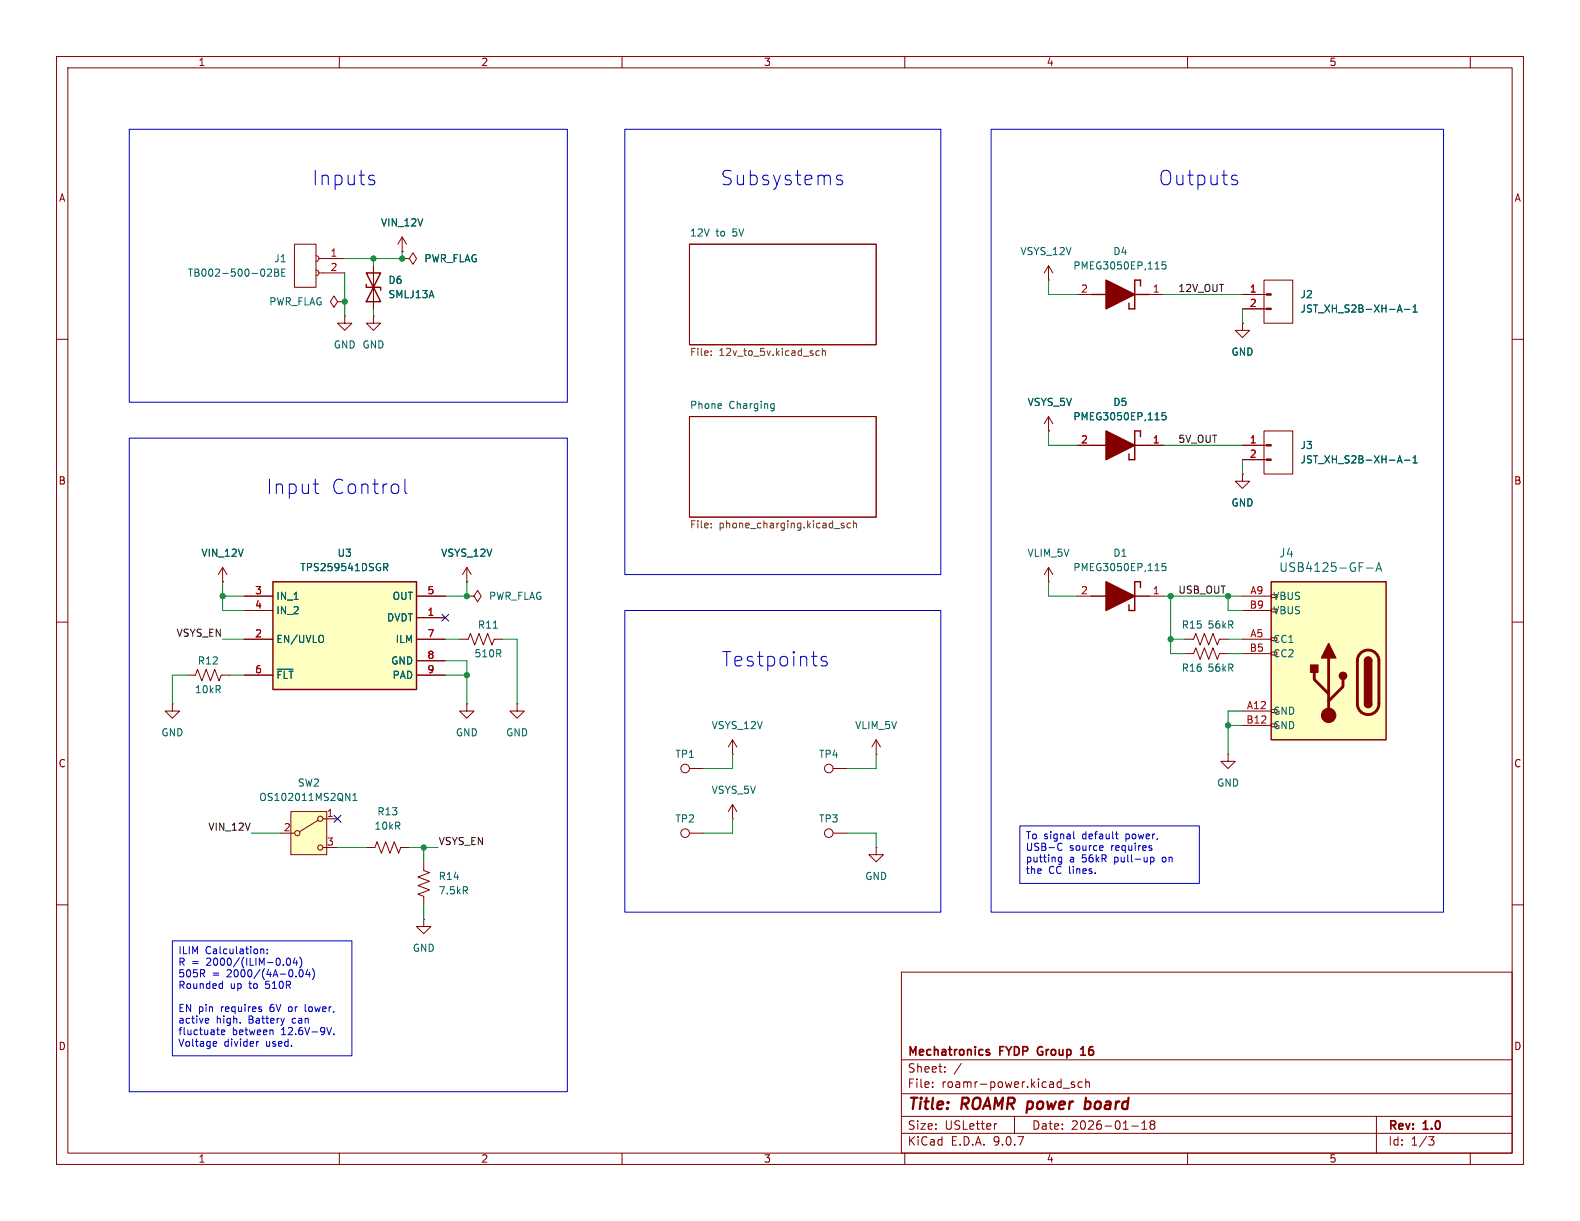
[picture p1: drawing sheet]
<svg xmlns="http://www.w3.org/2000/svg" width="279mm" height="216mm" viewBox="0 0 279 216" stroke-linecap="round" stroke-linejoin="round" font-family="sans-serif">
<g fill="none" stroke="#840000" stroke-width=".18">
<path d="M10 10h259.4v195.9h-259.4zM12 12h255.4v191.9h-255.4zM60 10v2M110 10v2M160 10v2M210 10v2M260 10v2M66 55.9v1.3h1.3l-1.3 1.2-1.2-1.2h1.2M66 55.9h.1M66 47v7.6M121.9 43.2h33v17.8h-33zM10 60h2"/>
<path d="M121.9 73.7h33v17.7h-33zM185.4 76.2h.1M185.4 73.7l-.7 1.2M185.4 73.7l.8 1.2M185.4 73.7v2.5M267.4 60h2M219.7 83.8v1.3h1.3l-1.3 1.3-1.3-1.3h1.3M219.7 83.8h.1M10 110h2M81.3 113h1.5l.4-1 .7 2 .8-2 .8 2 .7-2 .8 2 .4-1h1.5M267.4 110h2M82.5 124.5v1.2h1.3l-1.3 1.3-1.2-1.3h1.2"/>
<path d="M82.5 124.5h.1M121.9 135.9h2.6M129.5 133.4h.1M129.5 130.8l-.7 1.3M129.5 130.8l.8 1.3M129.5 130.8v2.6M147.3 135.9h2.6M154.9 133.4h.1M154.9 130.8l-.7 1.3M154.9 130.8l.8 1.3M154.9 130.8v2.6M121.9 147.3h2.6"/>
<path d="M129.5 144.8h.1M129.5 142.2v2.6M129.5 142.2l-.7 1.3M129.5 142.2l.8 1.3M147.3 147.3h2.6M154.9 149.9v1.2h1.3l-1.3 1.3-1.2-1.3h1.2M154.9 149.9h.1M10 160h2M159.4 171.9h108v32h-108zM267.4 160h2M159.4 197.4h108M159.4 193.4h108"/>
<path d="M159.4 187.4h108M164.9 192.1v.2M164.9 191.4v.1M167.1 189.4v.2M167.1 188.7v.1M170 188l-1.3 1.9M176.3 198.7l-.3 .1M179.4 197.4v3M188 192.4h1.1M190 191.4l-.4-.1-.2 .2 .1 .2 .5 .2v.3h-.6M191.4 191.4l-.5-.1-.3 .3v.4l.2 .2h.6M192 191.4l.2-.1 .4 .1v.9"/>
<path d="M192 190.8v1.5M200.1 199.1h1.2M201.9 199.7h.9M201.9 198.6l.5-.4v1.5M203.6 198.8l-.2 .3v.4l.2 .2 .5-.1 .1-.2-.1-.4-.2-.2M203.6 198.8l-.2-.3 .2-.3 .5 .1 .1 .2-.3 .3M203.6 198.8h.3M243.4 197.4v6.5M60 203.9v2M110 203.9v2M159.4 200.4h108M160 203.9v2"/>
<path d="M210 203.9v2M252.6 201h1l-.5 .6 .4 .1 .1 .5-.3 .3h-.4M260 203.9v2"/>
<circle cx="121.2" cy="135.9" r=".76"/>
<circle cx="146.6" cy="135.9" r=".76"/>
<circle cx="121.2" cy="147.3" r=".76"/>
<circle cx="146.6" cy="147.3" r=".76"/>
</g>
<path d="M191.9 194.9l.3-.1 .5 .1M192 194.1l-.2 2M192.7 195.9a.66 .66 0 0 1-.9 .1" fill="none" stroke="#840000" stroke-width=".4"/>
<path d="M174.5 186l.5 .1v.3l-.2 .2-.4-.1M174.5 185.6h.5M183.6 185.3l-.1 .4 .1 .7M191.1 186.6h.9M191.1 185.5l.4-.4v1.5" fill="none" stroke="#840000" stroke-width=".3"/>
<path d="M125.8 62.7v.2M125.8 62.1v.1M144.9 62.1l-.4-.1-.2 .3 .1 .5h.5M145.4 62.1l.2-.1 .3 .1 .1 .8M145.4 61.6v1.3M125.8 92.6v.1M125.8 93.2v.1M149.2 92.6l-.3-.1-.1 .2v.2l.4 .1v.3h-.4M150.4 92.6l-.4-.1-.2 .2 .1 .6h.5M150.9 92.6l.2-.1 .3 .1 .1 .7M150.9 92.1v1.2" fill="none" stroke="#725600" stroke-width=".18"/>
<path d="M127.5 71.4l.1 .3-.6 .1M136.5 71.4h.4M136.9 71.4v1l-.1 .2h-.3M136.9 72.2h-.4M87.2 111.1h.8" fill="none" stroke="#006464" stroke-width=".18"/>
<path d="M64.8 48.3h2.5l-2.5 5h2.5zM64.8 50.3v.5h2.5v.5" fill="none" stroke="#840000" stroke-width=".25"/>
<path d="M48.3 102.9h25.4v19h-25.4z" fill="#ffffc2"/>
<path d="M193 52.1h2.6M200.7 52.1h2.5M201.7 50.5v-1h-1v5.1h-1.1v-1M193 78.7h2.6M200.7 78.7h2.5M201.7 77.2v-1h-1v5.1h-1.1v-1M48.3 102.9h25.4v19h-25.4z" fill="none" stroke="#840000" stroke-width=".25"/>
<g fill="none" stroke="#840000" stroke-width=".18">
<path d="M71.1 45.7h1.3l.6-1 .7 1-.7 1-.6-1M71.1 45.7h.1M185.4 49.5h.1M185.4 47l-.7 1.3M185.4 47l.8 1.3M185.4 47v2.5M190.5 52.1h2.5M203.2 52.1h2.5M219.7 57.2v1.2h1.3l-1.3 1.3-1.3-1.3h1.3M219.7 57.2h.1M219.7 52.1h4.2M219.7 54.6h4.2"/>
<path d="M223.5 49.5h5.1v7.7h-5.1zM190.5 78.7h2.5M203.2 78.7h2.5M43.2 105.4h5.1M43.2 108h5.1M43.2 113h5.1M43.2 119.4h5.1M73.7 105.4h5M73.7 113h5M73.7 119.4h5M73.7 109.2h5M73.7 116.8h5"/>
<path d="M209.5 115.6h1.6l.4-1 .7 2 .8-2 .7 2 .8-2 .8 2 .3-1h1.6M209.5 113h1.6l.4-1 .7 2 .8-2 .7 2 .8-2 .8 2 .3-1h1.6M91.4 124.5v1.2h1.3l-1.3 1.3-1.2-1.3h1.2M91.4 124.5h.1M217.2 133.4v1.2h1.2l-1.2 1.3-1.3-1.3h1.3M217.2 133.4h.1M64.8 149.9h1.5l.4-1.1 .7 2.1 .8-2.1 .8 2.1 .7-2.1 .8 2.1 .4-1h1.5"/>
</g>
<path d="M206.1 46.3h-.6v.6l.1-.1h.5l.1 .2-.1 .4-.1 .2-.5-.2M247.1 55.2l.4-1.3 .4 1.3M247.2 54.8h.6M248.4 54.7h.9M249.9 55.2h.7M249.9 54.3l.3-.4v1.3M206.1 73h-.6v.6l.1-.1h.5l.1 .2-.1 .4-.1 .1-.5-.1M67.9 99.6h.4l.3 .3-.1 .3-.6 .1M49 118.3h2.8M57 112.4a.9 .9 0 0 1 0 1.1M68.2 100.3l.4 .6" fill="none" stroke="#006464" stroke-width=".18"/>
<g fill="#840000" stroke="#840000" stroke-width=".25">
<path d="M195.6 49.5l5.1 2.6-5.1 2.5z"/>
<path d="M195.6 76.2l5.1 2.5-5.1 2.6z"/>
</g>
<g fill="#840000" stroke="#840000" stroke-width=".18">
<path d="M223.9 51.9h.9v.3h-.9z"/>
<path d="M223.9 54.5h.9v.2h-.9z"/>
</g>
<path d="M224.8 102.9h20.3v27.9h-20.3z" fill="#ffffc2"/>
<path d="M224.8 102.9h20.3v27.9h-20.3zM241.3 116.8a.64 .64 0 0 1 .6-.6 .64 .64 0 0 1 .7 .6M241.3 124.5a.64 .64 0 0 0 .6 .6 .64 .64 0 0 0 .7-.6" fill="none" stroke="#840000" stroke-width=".25"/>
<path d="M232.4 118.9v1.2l2.5 2.6M234.9 116.3v10.2M240.6 115.5a1.9 1.9 0 0 1 2.1-.4 1.9 1.9 0 0 1 1.1 1.7v7.7a1.91 1.91 0 0 1-1.9 1.9 1.91 1.91 0 0 1-1.9-1.9v-7.8l.2-.6zM237.5 120.1v1.3l-2.6 2.6" fill="none" stroke="#840000" stroke-width=".51"/>
<g fill="#840000" stroke="#840000" stroke-width=".25">
<path d="M241.3 116.8h1.3v7.7h-1.3z"/>
<path d="M241.5 116.4a.64 .64 0 0 1 .7-.1 .64 .64 0 0 1 .4 .5h-1.3z"/>
<path d="M241.3 124.5h1.3a.64 .64 0 0 1-.7 .6 .64 .64 0 0 1-.6-.6z"/>
<path d="M234.9 113.8l1.3 2.5h-2.5z"/>
<path d="M231.8 117.6h1.2v1.3h-1.2z"/>
<circle cx="237.5" cy="119.5" r=".63"/>
</g>
<circle cx="234.9" cy="126.5" r="1.27" fill="#840000" stroke="#840000" stroke-width=".18"/>
<path d="M219.7 105.4h5.1M219.7 108h5.1M219.7 113h5.1M219.7 115.6h5.1M219.7 125.7h5.1M219.7 128.3h5.1" fill="none" stroke="#840000" stroke-width=".18"/>
<path d="M241.7 100.4h1.1M243.3 101l.5-1.5 .5 1.5M243.5 100.6h.7" fill="none" stroke="#006464" stroke-width=".18"/>
<path d="M51.4 143.5h6.4v7.6h-6.4z" fill="#ffffc2"/>
<g fill="none" stroke="#840000" stroke-width=".18">
<path d="M52.1 43.2h3.8v7.6h-3.8zM55.9 45.2l.3 .2 .2 .3-.2 .4-.3 .1M55.9 47.8l.3 .1 .2 .4-.2 .3-.3 .2M56.4 45.7h4.6M56.4 48.3h4.6M59.7 53.3l-.6-1-.7 1 .7 1.1 .6-1.1h1.3M61 55.9v1.3h1.2l-1.2 1.2-1.3-1.2h1.3M61 55.9h.1M61 53.3h.1M66 47v2.5M66 52.1v2.5M71.1 44.5h.1"/>
<path d="M71.1 45.7h.1M71.1 41.9l-.7 1.3M71.1 41.9l.8 1.3M71.1 41.9v2.6M219.7 57.2h.1M219.7 52.1h3.8M219.7 54.6h3.8M185.4 76.2h.1M190.5 78.7h2.5M203.2 78.7h2.5M219.7 78.7h4.2M223.5 76.2h5.1v7.6h-5.1z"/>
<path d="M219.7 83.8h.1M219.7 81.3h4.2M33 119.4h1.5l.4-1 .8 2 .7-2 .8 2 .8-2 .7 2 .4-1h1.5M39.4 102.9h.1M39.4 100.3l-.8 1.3M39.4 100.3l.7 1.3M39.4 100.3v2.6M43.2 119.4h5.1M43.2 105.4h5.1M43.2 108h5.1M43.2 113h5.1M73.7 119.4h5"/>
<path d="M73.7 105.4h5M73.7 113h5M73.7 109.2h5M73.7 116.8h5M82.5 105.4h1.3l.7-1 .6 1-.6 1-.7-1M82.5 105.4h.1M82.5 102.9h.1M82.5 100.3l-.7 1.3M82.5 100.3l.8 1.3M82.5 100.3v2.6M185.4 102.9h.1M185.4 100.3l-.7 1.3"/>
<path d="M185.4 100.3l.8 1.3M185.4 100.3v2.6M190.5 105.4h2.5M203.2 105.4h2.5M30.5 124.5v1.2h1.2l-1.2 1.3-1.3-1.3h1.3M30.5 124.5h.1M49.5 147.3h2.6M51.4 143.5h6.4v7.6h-6.4zM56.3 145l-3.3 2.1M57.1 144.8h2.6M57.1 149.9h2.6M74.9 152.4v1.5l1 .4-2 .8 2 .7-2 .8 2 .8-2 .7 1 .4v1.5"/>
<path d="M74.9 162.6v1.2h1.3l-1.3 1.3-1.2-1.3h1.2M74.9 162.6h.1"/>
<circle cx="52.6" cy="147.3" r=".46"/>
<circle cx="56.6" cy="144.8" r=".46"/>
<circle cx="56.6" cy="149.9" r=".46"/>
</g>
<g fill="none" stroke="#006464" stroke-width=".18">
<path d="M47.3 47.7l.5-.1 .2 .3-.8 .9h.8M48.6 47.6h.4l.2 .2-.2 .4 .2 .1 .1 .3-.2 .2h-.5zM48.6 48.2h.4M49.8 48.2h.5M50.4 47.6h-.6v1.2h.6M247.1 55.2l.4-1.3 .4 1.3M247.2 54.8h.6M248.4 54.7h.9M249.9 54.3l.3-.4v1.3M249.9 55.2h.7M206.1 73h-.6v.6l.1-.1h.5l.1 .2-.1 .4-.1 .1-.5-.1M67.9 99.6h.4l.3 .3-.1 .3-.6 .1"/>
<path d="M206.1 99.6h-.6v.6l.1-.1 .5 .1 .1 .2-.1 .4-.1 .1-.5-.1M247.1 81.9l.4-1.3 .4 1.3M247.2 81.5h.6M248.4 81.4h.9M249.9 81.9h.7M249.9 81l.3-.4v1.3M49 118.3h2.8M57 112.4a.9 .9 0 0 1 0 1.1M68.2 100.3l.4 .6M61.1 140.3l.8 1.2v-1.2M62.4 141.5h.7M62.4 140.6l.4-.3v1.2"/>
<path d="M82.2 157.5l.5 .6M82.6 156.9v.4"/>
</g>
<path d="M193 105.4h2.6M200.7 105.4h2.5M201.7 103.9v-1h-1v5.1h-1.1v-1.1" fill="none" stroke="#840000" stroke-width=".25"/>
<path d="M195.6 102.9l5.1 2.5-5.1 2.6z" fill="#840000" stroke="#840000" stroke-width=".25"/>
<g fill="#840000" stroke="#840000" stroke-width=".18">
<path d="M223.9 78.6h.9v.3h-.9z"/>
<path d="M223.9 81.2h.9v.2h-.9z"/>
</g>
<g fill="none" stroke="#009600" stroke-width=".18">
<path d="M61 48.3v7.6M66 45.7v1.3M66 54.6v1.3M71.1 44.5v1.2h-10.1M185.4 49.5v2.6h5.1M205.7 52.1h14M219.7 54.6v2.6M185.4 76.2v2.5h5.1M205.7 78.7h14M219.7 81.3v2.5M33 119.4h-2.5v5.1M39.4 102.9v5.1h3.8"/>
<path d="M39.4 113h3.8M39.4 105.4h3.8M40.6 119.4h2.6M78.7 113h2.6M78.7 119.4h3.8M78.7 116.8h3.8v7.7M82.5 102.9v2.5h-3.8M88.9 113h2.5v11.5M185.4 102.9v2.5h5.1M205.7 105.4h14M207 113h2.5M207 105.4v10.2h2.5"/>
<path d="M217.2 113h2.5M217.2 115.6h2.5M217.2 105.4v2.6h2.5M129.5 133.4v2.5h-5M154.9 133.4v2.5h-5M217.2 128.3h2.5M219.7 125.7h-2.5v7.7M44.4 147.3h5.1M59.7 149.9h5.1M72.4 149.9h5.1M74.9 149.9v2.5M129.5 144.8v2.5h-5"/>
<path d="M149.9 147.3h5v2.6M74.9 160v2.6"/>
</g>
<path d="M78.1 108.6l1.2 1.2M79.3 108.6l-1.2 1.2M59.1 144.2l1.2 1.2M60.3 144.2l-1.2 1.2" fill="none" stroke="#000084" stroke-width=".18"/>
<g fill="none" stroke="#0000c2" stroke-width=".18">
<path d="M22.9 22.9h77.4v48.2h-77.4zM65.9 31.8l.4 .4-.1 .3-.3 .2M65.9 31l.3 .1M110.5 22.9h55.9v78.7h-55.9zM148.9 31.1l-.6-.1-.4 .3 .1 .4 .9 .2 .1 .3-.1 .3-.2 .2-.8-.2M175.3 22.9h80v138.4h-80zM218.1 31.8l.6 .1 .2 .4-.4 .4h-.5M218.1 31l.6 .1M22.9 77.5h77.4v115.5h-77.4zM55.4 85.6h1M55.9 87.2l.5 .1M71.6 84.7v2.2l.4 .4"/>
<path d="M110.5 108h55.9v53.3h-55.9zM146.2 116.2l-.6-.1-.4 .3 .1 .4 .9 .2 .1 .3-.1 .3-.3 .2-.7-.2M180.3 146.1h31.8v10.1h-31.8zM187.7 151.6v1l-.2 .2h-.3M187.7 151.6h-.3l-.3 .2 .2 .6h.4M187.8 150.2l-.2 .2-.3-.1M189.9 147.1v1l.1 .2M194.9 149.5l.2 .3-.6 .1M195 150.3l-.1 .1M197.2 147.5h.5M197.4 147.1v1l.3 .2M203.3 149.9l.3 .1 .1 .2-.2 .2h-.2"/>
<path d="M203.5 151.6h.3l.3 .2-.2 .6h-.4M203.5 151.6v1.2M30.5 166.4h31.7v20.3h-31.7zM39 173.9l.3 .1M39.3 173.5v1.3M39.3 174.7l-.3 .1M45.9 178.4l.3 .1 .1 .2-.2 .2h-.2M45.9 178l.3 .1M46.1 167.8v.8M46.1 167.9l.2-.1 .3 .1 .1 .7M47.3 168.5v.1M47.3 167.9v.1"/>
<path d="M50.8 169.5l.1-.1a.68 .68 0 0 1 .5 .7 .68 .68 0 0 1-.5 .6l-.1-.1-.2-.4zM52.2 169.4l-.3 .9h.7M52.5 169.8v.9M53 169.2a1.46 1.46 0 0 1 0 2M53.1 171.5h.1a.68 .68 0 0 1 .4 .6 .68 .68 0 0 1-.4 .6 .84 .84 0 0 1-.1-1.2zM54 177.6v1.1l.2 .2M54.4 171.4l-.3 .9h.8M54.7 171.9v.8M55.2 171.3a1.46 1.46 0 0 1 0 1.9M36.9 180.9h-.4M36.9 180.2v.2l-.6 .1M37.9 184.2h.3l.1 .3-.6 .1"/>
<path d="M38.2 184.9l-.3 .1M38.5 182.9l.3 .1M39.2 182.3v.6h.5M39.8 182.3v.1l-.6 .1M42.5 180.8v.1M45.7 184.2l-.3 .1M48.3 182.3v.7M50.3 180.1l-.3 .8M57.8 181.7l.4 1.3 .4-1.3M59 182.8v.2"/>
</g>
<g fill="#009600" stroke="#009600" stroke-width=".18">
<circle cx="217.2" cy="128.3" r=".46"/>
<circle cx="217.2" cy="105.4" r=".46"/>
<circle cx="207" cy="113" r=".46"/>
<circle cx="207" cy="105.4" r=".46"/>
<circle cx="66" cy="45.7" r=".46"/>
<circle cx="61" cy="53.3" r=".46"/>
<circle cx="71.1" cy="45.7" r=".46"/>
<circle cx="39.4" cy="105.4" r=".46"/>
<circle cx="74.9" cy="149.9" r=".46"/>
<circle cx="82.5" cy="119.4" r=".46"/>
<circle cx="82.5" cy="105.4" r=".46"/>
</g>
<g font-size="3.5" fill="#0000c2">
<text x="55.2" y="33">Inputs</text>
<text x="127.4" y="33">Subsystems</text>
<text x="204.9" y="33">Outputs</text>
<text x="47.1" y="87.6">Input</text>
<text x="58.5" y="87.6">Control</text>
<text x="127.6" y="118.1">Testpoints</text>
</g>
<g font-size="2.8" fill="#840000">
<text x="160.4" y="196.8">Title:</text>
<text x="170.1" y="196.8">ROAMR power</text>
<text x="193.5" y="196.8">board</text>
</g>
<g font-size="2.1" fill="#006464">
<text x="226.1" y="98.8">J4</text>
<text x="226.1" y="101.3">USB4125-GF-A</text>
</g>
<g font-size="2.1" fill="#840000">
<text x="160.4" y="189.9">Sheet:</text>
<text x="160.4" y="187.1">Mechatronics</text>
<text x="176.9" y="187.1">FYDP</text>
<text x="184.2" y="187.1">Group</text>
<text x="192.4" y="187.1">16</text>
<text x="160.4" y="192.6">File:</text>
<text x="166.5" y="192.6">roamr-power.kicad_sch</text>
<text x="160.4" y="202.8">KiCad</text>
<text x="160.4" y="200">Size:</text>
<text x="167.1" y="200">USLetter</text>
<text x="168.1" y="202.8">E.D.A.</text>
<text x="175.7" y="202.8">9.0.7</text>
<text x="182.4" y="200">Date:</text>
<text x="189.4" y="200">2026-01-18</text>
<text x="245.4" y="200.2">Rev:</text>
<text x="245.4" y="202.8">Id:</text>
<text x="249.5" y="202.8">1/3</text>
<text x="251.8" y="200.2">1.0</text>
</g>
<g font-size="1.8" fill="#840000">
<text x="35" y="11.9">1</text>
<text x="85" y="11.9">2</text>
<text x="135" y="11.9">3</text>
<text x="185" y="11.9">4</text>
<text x="235" y="11.9">5</text>
<text x="10.3" y="35.9">A</text>
<text x="267.7" y="35.9">A</text>
<text x="10.3" y="85.9">B</text>
<text x="267.7" y="85.9">B</text>
<text x="10.3" y="135.9">C</text>
<text x="267.7" y="135.9">C</text>
<text x="10.3" y="185.9">D</text>
<text x="267.7" y="185.9">D</text>
<text x="35" y="205.8">1</text>
<text x="85" y="205.8">2</text>
<text x="135" y="205.8">3</text>
<text x="185" y="205.8">4</text>
<text x="235" y="205.8">5</text>
</g>
<g font-size="1.8" fill="#006464">
<text x="67.3" y="40.2">VIN_12V</text>
<text x="121.9" y="41.9">12V</text>
<text x="126.6" y="41.9">to</text>
<text x="129.6" y="41.9">5V</text>
<text x="48.4" y="46.6">J1</text>
<text x="74.9" y="46.6">PWR_FLAG</text>
<text x="180.3" y="45.3">VSYS_12V</text>
<text x="189.7" y="47.9">PMEG3050EP,115</text>
<text x="196.8" y="45.3">D4</text>
<text x="33.1" y="49.1">TB002-500-02BE</text>
<text x="68.6" y="50.4">D6</text>
<text x="68.6" y="52.9">SMLJ13A</text>
<text x="229.9" y="52.9">J2</text>
<text x="47.5" y="54.2">PWR_FLAG</text>
<text x="229.9" y="55.5">JST_XH_S2B-XH-A-1</text>
<text x="58.9" y="61.8">GND GND</text>
<text x="217.7" y="63.1">GND</text>
<text x="181.6" y="72">VSYS_5V</text>
<text x="196.8" y="72">D5</text>
<text x="121.9" y="72.4">Phone</text>
<text x="128.9" y="72.4">Charging</text>
<text x="189.7" y="74.5">PMEG3050EP,115</text>
<text x="229.9" y="79.6">J3</text>
<text x="229.9" y="82.1">JST_XH_S2B-XH-A-1</text>
<text x="217.7" y="89.8">GND</text>
<text x="35.5" y="98.7">VIN_12V</text>
<text x="53" y="101.2">TPS259541DSGR</text>
<text x="59.6" y="98.7">U3</text>
<text x="77.9" y="98.7">VSYS_12V</text>
<text x="181.6" y="98.7">VLIM_5V</text>
<text x="189.7" y="101.2">PMEG3050EP,115</text>
<text x="196.8" y="98.7">D1</text>
<text x="48.8" y="106.3">IN_1</text>
<text x="69.3" y="106.3">OUT</text>
<text x="86.4" y="106.3">PWR_FLAG</text>
<text x="225" y="106.3">VBUS</text>
<text x="48.8" y="108.8">IN_2</text>
<text x="48.8" y="113.9">EN/UVLO</text>
<text x="68.4" y="110.1">DVDT</text>
<text x="69.9" y="113.9">ILM</text>
<text x="84.4" y="111.4">R11</text>
<text x="208.9" y="111.4">R15</text>
<text x="213.4" y="111.4">56kR</text>
<text x="225" y="108.8">VBUS</text>
<text x="225" y="113.9">CC1</text>
<text x="34.9" y="117.7">R12</text>
<text x="69.1" y="117.7">GND</text>
<text x="83.8" y="116.4">510R</text>
<text x="208.9" y="119">R16</text>
<text x="213.4" y="119">56kR</text>
<text x="225" y="116.4">CC2</text>
<text x="34.4" y="122.8">10kR</text>
<text x="48.8" y="120.2">~{FLT}</text>
<text x="69.3" y="120.2">PAD</text>
<text x="28.4" y="130.4">GND</text>
<text x="80.5" y="130.4">GND</text>
<text x="89.4" y="130.4">GND</text>
<text x="125.7" y="129.1">VSYS_12V</text>
<text x="151.1" y="129.1">VLIM_5V</text>
<text x="225" y="126.6">GND</text>
<text x="225" y="129.1">GND</text>
<text x="119.3" y="134.2">TP1</text>
<text x="144.7" y="134.2">TP4</text>
<text x="45.7" y="141.8">OS102011MS2QN1</text>
<text x="52.6" y="139.3">SW2</text>
<text x="125.7" y="140.6">VSYS_5V</text>
<text x="215.1" y="139.3">GND</text>
<text x="66.1" y="146.9">10kR</text>
<text x="66.6" y="144.4">R13</text>
<text x="119.3" y="145.6">TP2</text>
<text x="144.7" y="145.6">TP3</text>
<text x="77.5" y="155.8">R14</text>
<text x="152.9" y="155.8">GND</text>
<text x="77.5" y="158.3">7.5kR</text>
<text x="72.9" y="168.5">GND</text>
</g>
<g font-size="1.8" fill="#a90000">
<text x="58.3" y="45.5">1</text>
<text x="58.3" y="48">2</text>
<text x="191.1" y="51.8">2</text>
<text x="203.8" y="51.8">1</text>
<text x="220.9" y="51.8">1</text>
<text x="220.9" y="54.4">2</text>
<text x="191.1" y="78.5">2</text>
<text x="203.8" y="78.5">1</text>
<text x="220.9" y="78.5">1</text>
<text x="220.9" y="81">2</text>
<text x="45" y="105.2">3</text>
<text x="45" y="107.7">4</text>
<text x="75.5" y="105.2">5</text>
<text x="191.1" y="105.2">2</text>
<text x="203.8" y="105.2">1</text>
<text x="220.9" y="107.7">B9</text>
<text x="221" y="105.2">A9</text>
<text x="45" y="112.8">2</text>
<text x="75.5" y="109">1</text>
<text x="75.5" y="112.8">7</text>
<text x="221" y="112.8">A5</text>
<text x="45" y="119.1">6</text>
<text x="75.5" y="116.6">8</text>
<text x="75.5" y="119.1">9</text>
<text x="220.9" y="115.3">B5</text>
<text x="220.4" y="125.5">A12</text>
<text x="220.3" y="128">B12</text>
<text x="50.1" y="147.1">2</text>
<text x="57.7" y="144.5">1</text>
<text x="57.7" y="149.6">3</text>
</g>
<g font-size="1.8" fill="#0f0f0f">
<text x="208.3" y="51.7">12V_OUT</text>
<text x="208.3" y="78.4">5V_OUT</text>
<text x="208.3" y="105.1">USB_OUT</text>
<text x="31.1" y="112.7">VSYS_EN</text>
<text x="36.7" y="147">VIN_12V</text>
<text x="77.5" y="149.5">VSYS_EN</text>
</g>
<g font-size="1.8" fill="#725600">
<text x="121.9" y="63.3">File:</text>
<text x="127.1" y="63.3">12v_to_5v.kicad_sch</text>
<text x="121.9" y="93.8">File:</text>
<text x="127.1" y="93.8">phone_charging.kicad_sch</text>
</g>
<g font-size="1.8" fill="#0000c2">
<text x="181.3" y="148.7">To signal</text>
<text x="191.5" y="148.7">default</text>
<text x="199.3" y="148.7">power,</text>
<text x="181.3" y="150.8">USB-C</text>
<text x="181.3" y="152.8">putting</text>
<text x="181.3" y="154.9">the</text>
<text x="185.4" y="154.9">CC lines.</text>
<text x="189.1" y="152.8">a</text>
<text x="189.1" y="150.8">source</text>
<text x="191.4" y="152.8">56kR</text>
<text x="196.6" y="150.8">requires</text>
<text x="197.3" y="152.8">pull-up</text>
<text x="206" y="152.8">on</text>
<text x="31.4" y="169">ILIM</text>
<text x="31.4" y="171.1">R =</text>
<text x="31.4" y="173.1">505R</text>
<text x="36.3" y="169">Calculation:</text>
<text x="36.6" y="171.1">2000/(ILIM-0.04)</text>
<text x="37.5" y="173.1">=</text>
<text x="40.2" y="173.1">2000/(4A-0.04)</text>
<text x="31.4" y="175.2">Rounded</text>
<text x="31.4" y="179.3">EN pin</text>
<text x="39.2" y="179.3">requires</text>
<text x="40.7" y="175.2">up</text>
<text x="44.2" y="175.2">to</text>
<text x="47.2" y="175.2">510R</text>
<text x="48" y="179.3">6V</text>
<text x="51.5" y="179.3">or</text>
<text x="54.6" y="179.3">lower,</text>
<text x="31.4" y="181.3">active</text>
<text x="31.4" y="183.4">fluctuate</text>
<text x="31.4" y="185.4">Voltage</text>
<text x="38.2" y="181.3">high.</text>
<text x="39.6" y="185.4">divider</text>
<text x="41.1" y="183.4">between</text>
<text x="44.1" y="181.3">Battery</text>
<text x="47.1" y="185.4">used.</text>
<text x="49.9" y="183.4">12.6V-9V.</text>
<text x="51.9" y="181.3">can</text>
</g>
</svg>
